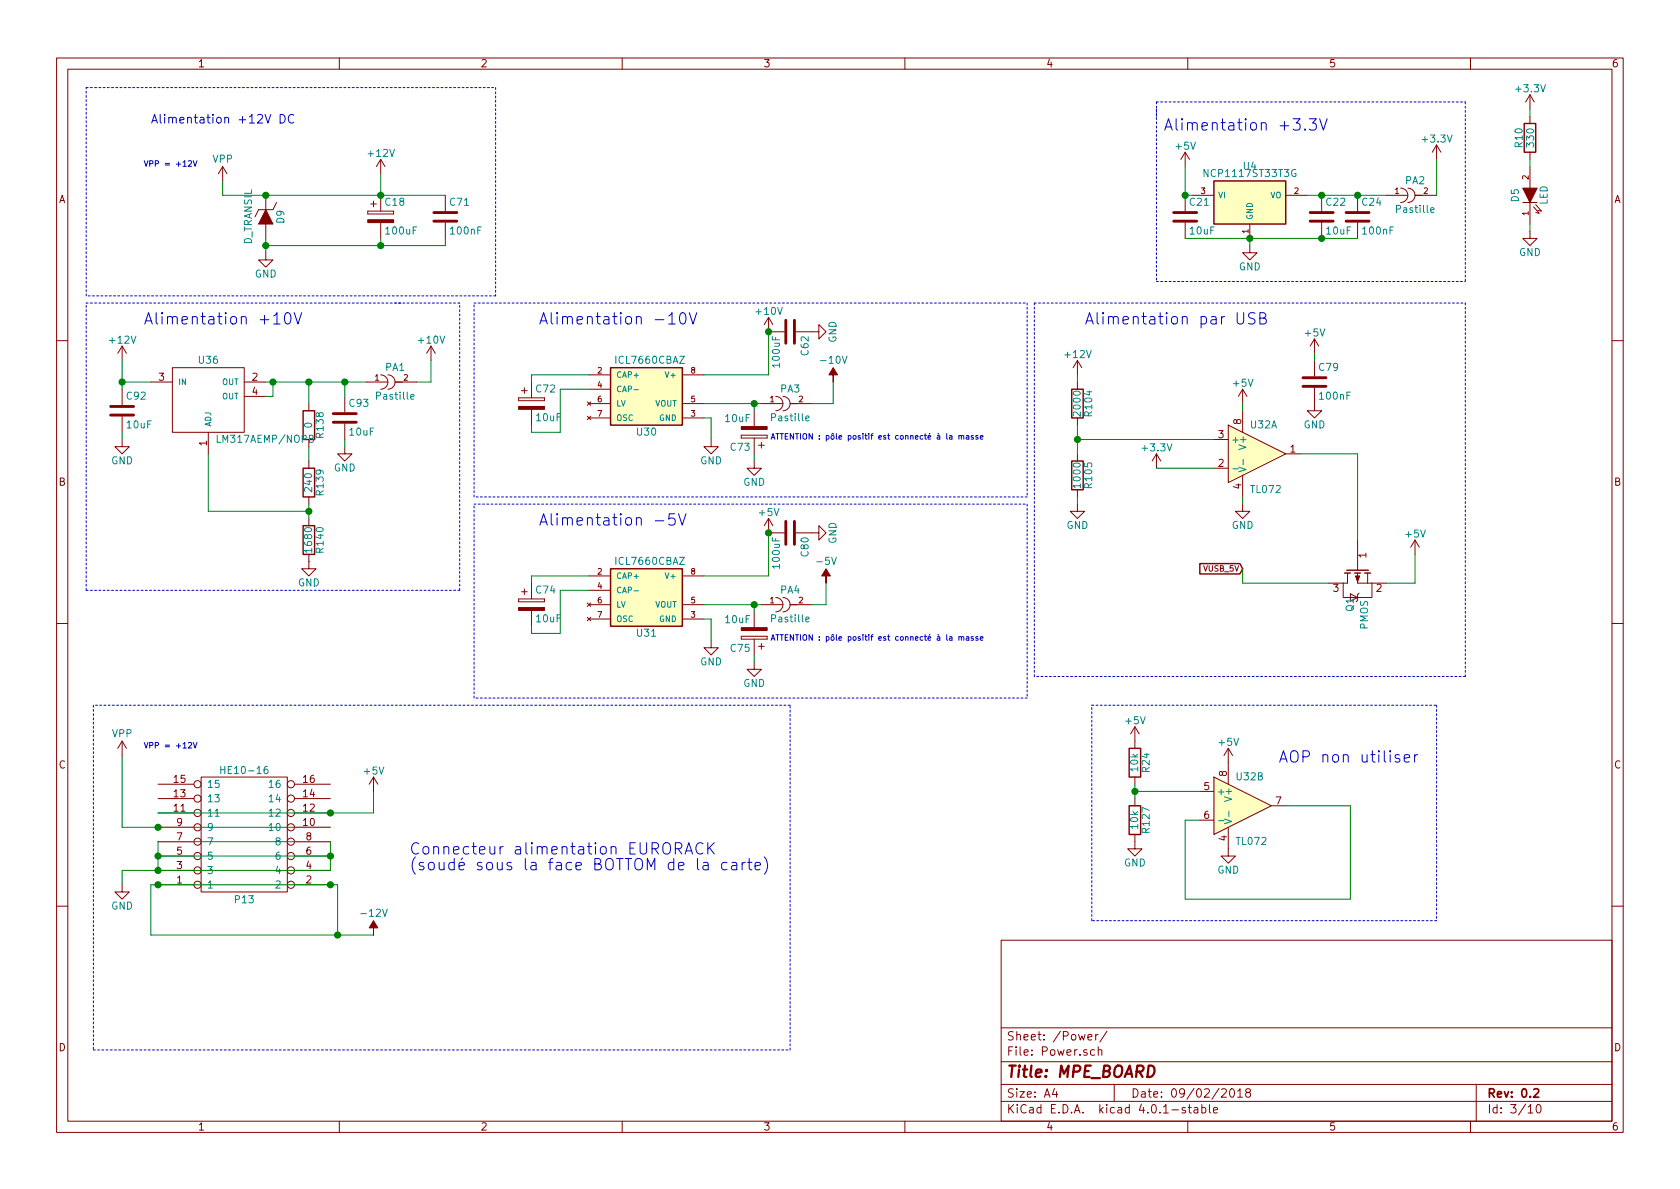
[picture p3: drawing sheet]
<svg xmlns="http://www.w3.org/2000/svg" width="297mm" height="210mm" viewBox="0 0 297 210" stroke-linecap="round" stroke-linejoin="round" font-family="sans-serif">
<g fill="none" stroke="#840000" stroke-width=".18">
<path d="M10 10.3h277v189.9h-277zM12 12.2h273v186.1h-273zM60 10.3v1.9M110 10.3v1.9M160 10.3v1.9M210 10.3v1.9M260 10.3v1.9M270.5 16.8v2.5M270.5 16.8l-.8 1.2M270.5 16.8l.8 1.2M39.4 29.5l-.8 1.2M39.4 29.5v2.5"/>
<path d="M39.4 29.5l.7 1.2M47 34.5v2.6M47 39.6v2.6M48.9 35.8l-.6 1.3h-2.6l-.6 1.2M65 37.3v.5zM65 37.8h4.6zM65 37.3h4.6zM65.5 36.1h1M66 35.6v1M67.3 28.2l-.8 1.3M67.3 28.2v2.5M67.3 34.5v2.8"/>
<path d="M67.3 39.4v2.8M67.3 28.2l.8 1.3M69.6 37.3v.5zM78.7 34.5v2.8M78.7 39.4v2.8M209.5 26.9v2.6M209.5 34.5v2.8M209.5 39.4v2.8M209.5 26.9l-.7 1.3M209.5 26.9l.8 1.3M210.8 34.5h3.8M221 39.6v2.6"/>
<path d="M227.3 34.5h3.8M233.7 34.5v2.8M233.7 39.4v2.8M240 34.5v2.8M240 39.4v2.8M245.1 34.5h3.8M247.6 33.3a1.27 1.27 0 0 1 1.3 1.2 1.27 1.27 0 0 1-1.3 1.3M248.9 33.3a1.27 1.27 0 0 1 1.3 1.2 1.27 1.27 0 0 1-1.3 1.3M250.2 34.5h3.8M254 25.6l-.8 1.3M254 25.6v2.6M254 25.6l.8 1.3"/>
<path d="M269.2 35.8h2.6M270.5 20.6v1.2M270.5 26.9v1.3M270.5 29.5v3.8M270.5 35.8v3.8M271.1 36.6l1.1 1.1-.7-.1M271.5 36.2l1 1.1-.6-.1M47 44.7v1.3h1.3l-1.3 1.2-1.3-1.2h1.3M135.9 56.1l-.8 1.3M135.9 56.1v2.6h2.8M135.9 56.1l.8 1.3M140.7 58.7h4.1v-1.3l1.2 1.3-1.2 1.2v-1.2"/>
<path d="M221 43.4v1.3h1.2l-1.2 1.3-1.3-1.3h1.3M232.4 59.9v2.6M232.4 59.9l-.8 1.3M232.4 59.9l.8 1.3M270.5 40.9v1.3h1.3l-1.3 1.2-1.3-1.2h1.3M10 60.2h2M21.6 77.7v1.3h1.3l-1.3 1.3-1.3-1.3h1.3M21.6 61.2l-.8 1.3M21.6 61.2v2.5M21.6 68.8v2.8M21.6 73.7v2.7M21.6 61.2l.8 1.3"/>
<path d="M26.7 67.6h3.8M30.5 65h12.7v11.4h-12.7zM36.8 76.4v3.9M43.2 67.6h3.8M43.2 70.1h3.8M54.6 71.4v1.2M54.6 77.7v1.3M61 79v1.3h1.2l-1.2 1.2-1.3-1.2h1.3M61 70.1v2.8M61 74.9v2.8M64.8 67.6h3.8M67.3 66.3a1.27 1.27 0 0 1 1.3 1.3 1.27 1.27 0 0 1-1.3 1.2"/>
<path d="M68.6 66.3a1.27 1.27 0 0 1 1.2 1.3 1.27 1.27 0 0 1-1.2 1.2M69.8 67.6h3.9M76.2 61.2l-.8 1.3M76.2 61.2v2.5M76.2 61.2l.8 1.3M91.7 70.4v.5zM91.7 70.9h4.6zM91.7 70.4h4.6zM92.2 69.1h1M92.7 68.6v1M94 67.6v2.8M94 72.4v2.8"/>
<path d="M96.3 70.4v.5zM103.8 71.1l.6 .6M103.8 73.6l.6 .6M104.1 66.3h3.8M104.1 73.9h3.8M104.1 68.8h3.8M104.1 71.4h3.8M104.4 71.1l-.6 .6M104.4 73.6l-.6 .6M120.6 66.3h3.9M120.6 73.9h3.9M120.6 71.4h3.9"/>
<path d="M125.7 77.7v1.3h1.3l-1.3 1.3-1.2-1.3h1.2M131.1 77h4.5zM131.1 77.5h4.5zM131.1 77v.5zM133.3 72.6v2.8M133.3 77.5v2.8M134.1 78.7h1M134.6 71.4h3.8M134.6 78.2v1M135.6 77v.5zM137.2 70.1a1.27 1.27 0 0 1 1.2 1.3 1.27 1.27 0 0 1-1.2 1.2M138.4 70.1a1.27 1.27 0 0 1 1.3 1.3 1.27 1.27 0 0 1-1.3 1.2"/>
<path d="M139.7 71.4h3.8M190.5 63.7v2.6M190.5 67.6v1.2M190.5 73.9v1.3M190.5 63.7l-.8 1.3M190.5 63.7l.8 1.3M214.6 77.7h2.6M217.2 75.2l10.1 5.1-10.1 5zM219.7 68.8v2.6M219.7 72.6v3.8M219.7 68.8l-.8 1.3M219.7 68.8l.8 1.3"/>
<path d="M232.4 68.6v4h1.3l-1.3 1.3-1.3-1.3h1.3M232.4 63.7v2.8M285 60.2h2M54.6 98v2.6h1.3l-1.3 1.2-1.3-1.2h1.3M54.6 81.5v1.3M54.6 87.9v1.2M54.6 91.7v1.3M133.3 81.5v1.3h1.3l-1.3 1.3-1.2-1.3h1.2M135.9 91.7v2.5h2.8M135.9 91.7l-.8 1.3M135.9 91.7l.8 1.3M140.7 94.2h4.1v-1.2l1.2 1.2-1.2 1.3v-1.3"/>
<path d="M190.5 89.1v1.3h1.3l-1.3 1.3-1.3-1.3h1.3M190.5 80.3v1.2M190.5 86.6v1.3M204.5 80.3l-.8 1.2M204.5 80.3v2.5M204.5 80.3l.7 1.2M214.6 82.8h2.6M219.7 89.1v1.3h1.3l-1.3 1.3-1.3-1.3h1.3M219.7 84.1v3.8M227.3 80.3h2.6M240 95.5v5.3M250.2 95.5l-.8 1.3"/>
<path d="M250.2 95.5v2.5M250.2 95.5l.8 1.3M10 110.3h2M91.7 105.9v.5zM91.7 106.4h4.6zM91.7 105.9h4.6zM92.2 104.6h1M92.7 104.1v1.1M94 103.1v2.8M94 107.9v2.8M96.3 105.9v.5zM103.8 106.6l.6 .6"/>
<path d="M103.8 109.2l.6 .6M104.1 101.8h3.8M104.1 109.5h3.8M104.1 104.4h3.8M104.1 106.9h3.8M104.4 106.6l-.6 .6M104.4 109.2l-.6 .6M120.6 101.8h3.9M120.6 109.5h3.9M120.6 106.9h3.9M125.7 113.3v1.2h1.3l-1.3 1.3-1.2-1.3h1.2M131.1 112.5h4.5z"/>
<path d="M131.1 113h4.5zM131.1 112.5v.5zM133.3 117.1v1.3h1.3l-1.3 1.2-1.2-1.2h1.2M133.3 108.2v2.8M133.3 113v2.8M134.1 114.3h1M134.6 113.8v1M134.6 106.9h3.8M135.6 112.5v.5zM137.2 105.7a1.27 1.27 0 0 1 1.2 1.2 1.27 1.27 0 0 1-1.2 1.3M138.4 105.7a1.27 1.27 0 0 1 1.3 1.2 1.27 1.27 0 0 1-1.3 1.3M139.7 106.9h3.8"/>
<path d="M237.5 103.1v2.6h1.3M238.3 101.3v1.8h-3.4M238.8 105l1.2 .7-1.2 .6zM240 101.3v1.8h5.1M240.3 104.9l-.3 .3v1l-.2 .2M241.8 101.3v1.8M242.6 103.1v2.6h-1.3M285 110.3h2M21.6 131.1v2.5M21.6 131.1l-.8 1.2M21.6 131.1l.8 1.2M27.9 138.7h6.4"/>
<path d="M35.6 137.4h15.2v20.3h-15.2zM52.1 138.7h6.3M66 137.4v2.5M66 137.4l-.7 1.3M66 137.4l.8 1.3M200.7 128.5v3.8M200.7 137.4v1.3M200.7 128.5l-.8 1.3M200.7 128.5l.7 1.3M212.1 139.9h2.5M214.6 137.4l10.2 5.1-10.2 5.1zM217.2 132.3v6.4"/>
<path d="M217.2 132.3l-.8 1.3M217.2 132.3l.7 1.3M21.6 156.5v1.2h1.3l-1.3 1.3-1.3-1.3h1.3M27.9 156.5h6.4M27.9 153.9h6.4M27.9 151.4h6.4M27.9 148.8h6.4M27.9 146.3h6.4M27.9 143.8h6.4M27.9 141.2h6.4M52.1 156.5h6.3M52.1 153.9h6.3"/>
<path d="M52.1 151.4h6.3M52.1 148.8h6.3M52.1 146.3h6.3M52.1 143.8h6.3M52.1 141.2h6.3M200.7 147.6v2.5h1.2l-1.2 1.3-1.3-1.3h1.3M200.7 141.2v1.3M212.1 145h2.5M217.2 146.3v5.1h1.2l-1.2 1.2-1.3-1.2h1.3M224.8 142.5h2.5M10 160.2h2M177 166.3h108v32h-108z"/>
<path d="M285 160.2h2M60 198.3v1.9M110 198.3v1.9M160 198.3v1.9M177 194.8h108M177 191.8h108M177 187.8h108M177 181.8h108M186.4 192.5l-.3 1h.9M186.8 193v1M192.4 183.4l.7-.1-.1-.3-.4-.1-.2 .2v.7h.6M193.5 185.7l-.4-.1-.3 .3 .1 .6 .2 .1 .4-.1"/>
<path d="M193.7 182.9v1M194.2 182.9l-.5 .3M194.2 185.7l.2-.1 .4 .1v.9M194.2 185.1v1.5M195.7 182.3l-1.2 2M197 191.8v3M209.6 195.9a.37 .37 0 0 0-.6 .1l.1 .3 .5 .1 .1 .1-.3 .3-.4-.1M210 198.3v1.9M210.1 195.8h.5M210.3 195.3v1.3l.3 .2M211.2 195.9h.5l.1 .9M211.8 196.2l-.5 .1-.2 .2 .2 .3 .5-.1"/>
<path d="M212.5 195.9l.4-.1 .3 .3-.1 .6h-.6M212.5 195.3v1.5M213.8 195.3v1.3l.2 .2M214.6 196.3l.7-.1-.1-.3-.4-.1-.2 .2v.7h.6M216 192.7l.2-.2h.4l.2 .5-.9 1h.9M217.6 192.7l.2-.2a.81 .81 0 0 1 .5 .6 .81 .81 0 0 1-.2 .8l-.2 .1a.79 .79 0 0 1-.3-1.3zM218.8 193l.5-.5v1.5M218.8 194h.9M220.5 193.2l-.3-.3 .1-.2 .2-.2 .5 .1 .1 .2-.1 .2-.6 .2a.48 .48 0 0 0-.1 .7l.2 .1 .5-.1a.48 .48 0 0 0-.2-.7M260 198.3v1.9M261 191.8v6.5M270.2 195.8l.4-.5v1.5"/>
<path d="M270.2 196.8h.8M271.8 195.5l.2-.2a.81 .81 0 0 1 .5 .6 .81 .81 0 0 1-.2 .8l-.2 .1a.79 .79 0 0 1-.3-1.3z"/>
<circle cx="34.9" cy="138.7" r=".63"/>
<circle cx="51.4" cy="138.7" r=".63"/>
<circle cx="34.9" cy="151.4" r=".63"/>
<circle cx="34.9" cy="153.9" r=".63"/>
<circle cx="34.9" cy="156.5" r=".63"/>
<circle cx="34.9" cy="148.8" r=".63"/>
<circle cx="34.9" cy="146.3" r=".63"/>
<circle cx="34.9" cy="143.8" r=".63"/>
<circle cx="34.9" cy="141.2" r=".63"/>
<circle cx="51.4" cy="156.5" r=".63"/>
<circle cx="51.4" cy="151.4" r=".63"/>
<circle cx="51.4" cy="153.9" r=".63"/>
<circle cx="51.4" cy="148.8" r=".63"/>
<circle cx="51.4" cy="146.3" r=".63"/>
<circle cx="51.4" cy="143.8" r=".63"/>
<circle cx="51.4" cy="141.2" r=".63"/>
</g>
<path d="M271.2 192.7l.2-.2h.4l.3 .5-1 1h1" fill="none" stroke="#840000" stroke-width=".3"/>
<g fill="none" stroke="#0000c2" stroke-width=".18">
<path d="M33.3 28.5l.4-.1 .2 .3-.6 .7h.6M34.2 28.4l.3 1 .3-1M49.5 20.2a.77 .77 0 0 1 .9 .8 .77 .77 0 0 1-.9 .8zM51.9 20.4a.62 .62 0 0 0-.7 0 .62 .62 0 0 0-.2 .7 .58 .58 0 0 0 .3 .6 .58 .58 0 0 0 .6-.1M230.7 22.8l.1 .1-.1 .1-.1-.1 .1-.1v.2M231.5 21h1.2l-.6 .8a.53 .53 0 0 1 .6 .3v.5l-.1 .3-.8 .1-.3-.2M233.3 21l.7 2 .6-2M48.4 57.3h1.1M50.6 55.4a.47 .47 0 0 1 .7 .3 1.04 1.04 0 0 1-.5 1.6 1.33 1.33 0 0 1-.2-1.9zM52 55.3l.7 2 .6-2M118.2 55.9l.6-.6v2M118.2 57.3h1.2"/>
<path d="M120.4 55.4a.47 .47 0 0 1 .8 .3 1.04 1.04 0 0 1-.6 1.6 1.33 1.33 0 0 1-.2-1.9zM121.9 55.3l.6 2 .7-2M218.7 55.3v1.6l.4 .4h.4l.4-.4v-1.6M221.9 55.4l-.3-.1-.6 .1a.48 .48 0 0 0-.2 .5 .48 .48 0 0 0 .3 .4l.6 .1a.49 .49 0 0 1 .2 .5 .49 .49 0 0 1-.4 .4l-.7-.1M222.8 56.3l.8-.1a.49 .49 0 0 0 .2-.5 .49 .49 0 0 0-.4-.4h-.6v2h.7a.53 .53 0 0 0 .4-.6 .53 .53 0 0 0-.5-.4M136.3 77.7l.4-1 .3 1M136.4 77.4h.5M137.2 76.7h.5M137.5 76.7v1M137.9 76.7h.6M138.2 76.7v1M138.8 77.2h.4"/>
<path d="M139.3 76.7h-.5v1h.5M140.3 76.7v1l-.6-1v1M140.6 76.7h.6M172.9 77.1l-.2-.1-.2 .2 .4 .2v.2h-.4M173.3 77.3l.5-.1v-.1l-.3-.1-.2 .2 .1 .4h.4M115.8 92.1h1.6M119.3 90.9h-1l-.1 .9 .3-.2 .7 .1 .2 .3-.1 .7-.3 .2h-.5l-.3-.2M120 90.9l.6 2 .7-2M136.3 113.2l.4-1 .3 1M136.4 112.9h.5M137.2 112.2h.5M137.5 112.2v1"/>
<path d="M137.9 112.2h.6M138.2 112.2v1M138.8 112.7h.4M139.3 112.2h-.5v1h.5M140.3 112.2v1l-.6-1v1M140.6 112.2h.6M172.9 112.6h-.2l-.2 .1 .4 .2v.3h-.4M173.3 112.9l.5-.1v-.2h-.3l-.2 .1 .1 .5h.4M33.3 131.4l.4-.1 .2 .3-.6 .7h.6M34.2 131.3l.3 1 .3-1M247.4 133.5l-.5-.1-.2 .3 .1 .3 .6 .2 .1 .2-.1 .3-.2 .1-.5-.1M248.3 134.1l1-.2-.2-.4-.5-.1-.3 .3 .1 1 .2 .1 .5-.1"/>
<path d="M250.1 133.4v1.4M250.7 133.4a.45 .45 0 0 0-.6 .4M119.4 150.1h.8a.55 .55 0 0 0 .4-.6 .55 .55 0 0 0-.4-.5h-.8v2M119.9 150.1l.6 .9M121.1 151l.7-2 .7 2M121.3 150.5h1M124.3 149.2a.8 .8 0 0 0-1 0 .8 .8 0 0 0-.3 1 .76 .76 0 0 0 .4 .7 .76 .76 0 0 0 .9-.1M124.4 152.6h.7l.1 1.2M125.1 149v2M125.2 153l-.7 .1a.39 .39 0 0 0-.3 .3 .39 .39 0 0 0 .3 .4l.7-.1M125.4 149.9l.9 1.1M126.3 149l-1.2 1.2"/>
<path d="M128.5 152.6a.68 .68 0 0 0-.8 .1l-.1 .2 .1 .7 .3 .2 .5-.1M129.4 152.6h.8l.1 1.2M130.3 153l-.7 .1a.39 .39 0 0 0-.3 .3 .39 .39 0 0 0 .3 .4l.7-.1M131.2 152.5v1.3M131.8 152.5a.45 .45 0 0 0-.6 .4M132.2 152.5h.7M132.5 151.8v1.7l.1 .2 .3 .1M133.5 153.2l1-.2-.1-.4-.6-.1-.3 .3 .1 .9 .2 .1 .6-.1M135.1 151.5a2.26 2.26 0 0 1 0 3.1"/>
</g>
<g fill="#840000" stroke="#840000" stroke-width=".18">
<path d="M65 38.9h4.6v.5h-4.6z"/>
<path d="M47 37.1l1.3 2.5h-2.6z"/>
<path d="M147.3 65l.8 1.3h-.8v1.3v-1.3h-.7z"/>
<path d="M91.7 71.9h4.6v.5h-4.6z"/>
<path d="M131.1 75.4h4.5v.5h-4.5z"/>
<path d="M91.7 107.4h4.6v.5h-4.6z"/>
<path d="M131.1 111h4.5v.5h-4.5z"/>
<path d="M146 100.6l.8 1.2h-.8v1.3v-1.3h-.7z"/>
<path d="M269.2 33.3h2.6l-1.3 2.5z"/>
<path d="M66 162.8l.8 1.3h-.8v1.2v-1.2h-.7z"/>
<path d="M239.6 101.8h.8l-.4 1.1z"/>
</g>
<g fill="#ffffc2" stroke="#ffffc2" stroke-width=".18">
<path d="M214.6 32h12.7v7.6h-12.7z"/>
<path d="M107.9 65h12.7v10.2h-12.7z"/>
<path d="M107.9 100.6h12.7v10.1h-12.7z"/>
<path d="M217.2 75.2l10.1 5.1-10.1 5z"/>
<path d="M214.6 137.4l10.2 5.1-10.2 5.1z"/>
</g>
<g fill="none" stroke="#840000" stroke-width=".25">
<path d="M214.6 32h12.7v7.6h-12.7zM269.5 21.8h2v5.1h-2zM53.6 72.6h2v5.1h-2zM107.9 65h12.7v10.2h-12.7zM189.5 68.8h2v5.1h-2zM53.6 82.8h2v5.1h-2zM53.6 93h2v5h-2zM189.5 81.5h2v5.1h-2zM212.1 99.7h7.1l.5 .9-.5 .9h-7.1zM107.9 100.6h12.7v10.1h-12.7zM237.7 101.3h1.1M238.1 100.8h3.8"/>
<path d="M239.5 101.3h1M241.3 101.3h1M199.6 132.3h2.1v5.1h-2.1zM199.6 142.5h2.1v5.1h-2.1z"/>
</g>
<g fill="none" stroke="#008484" stroke-width=".18">
<path d="M229.1 30a.59 .59 0 0 0-.7 .6 .59 .59 0 0 0 .7 .6v-.5h-.2M253 37.2l.5-.2v-.2l-.4-.1-.1 .2v.6h.5M54.7 77.5l.6-.1v-.3l-.6-.1v1.2h.5l.2-.1v-.3l-.3-.3M72.6 70.2l.6-.2v-.2l-.4-.1-.2 .2 .1 .6h.5M112.1 68.9h.8M142.5 74l.6-.1-.1-.3h-.4l-.1 .1v.6h.5M218 82.9h.9M219 82.6l1.3 .4-1.3 .4M219.8 81.2v1M112.1 104.5h.8M142.5 109.5l.6-.1-.1-.2-.4-.1-.1 .2v.6h.5M39 135.5v1.3"/>
<path d="M39 136.1h.8M47.3 135.5a.47 .47 0 0 0-.6 .6l.1 .6 .4 .1 .1-.1 .1-.5-.1-.1-.4-.1-.2 .2M215.4 145.1h1M216.5 144.8l1.3 .5-1.3 .4M217.3 143.4v1"/>
</g>
<g fill="none" stroke="#840000" stroke-width=".51">
<path d="M76.7 39.1h4.1M76.7 37.6h4.1M207.5 39.1h4.1M207.5 37.6h4.1M231.6 39.1h4.1M231.6 37.6h4.1M238 39.1h4.1M238 37.6h4.1M138.9 56.6v4.1M140.5 56.6v4.1M19.6 73.4h4M19.6 71.9h4"/>
<path d="M58.9 74.7h4.1M58.9 73.1h4.1M230.4 68.3h4M230.4 66.8h4M138.9 92.2v4.1M140.5 92.2v4.1"/>
</g>
<g fill="none" stroke="#008400" stroke-width=".18">
<path d="M270.5 19.3v1.3M39.4 32v2.5h39.3M67.3 30.7v3.8M209.5 29.5v5h1.3M231.1 34.5h14M254 28.2v6.3M270.5 28.2v1.3M270.5 39.6v1.3M47 42.2v2.5M67.3 42.2v1.2M78.7 42.2v1.2h-31.7M135.9 58.7v7.6h-11.4"/>
<path d="M209.5 42.2h30.5M221 42.2v1.2M21.6 67.6h5.1M21.6 63.7v5.1M21.6 76.4v1.3M47 67.6h17.8M48.3 67.6v2.5h-1.3M54.6 67.6v3.8M54.6 79v2.5M61 67.6v2.5M61 77.7v1.3M76.2 63.7v3.9h-2.5"/>
<path d="M104.1 66.3h-10.1v1.3M104.1 68.8h-5v7.6h-5.1v-1.2M124.5 73.9h1.2v3.8M124.5 71.4h10.1M133.3 71.4v1.2M147.3 67.6v3.8h-3.8M190.5 77.7h24.1M190.5 66.3v1.3M190.5 75.2v5.1M219.7 71.4v1.2M232.4 62.5v1.2M36.8 80.3v10.1h17.8"/>
<path d="M54.6 99.3h.1M54.6 89.1v2.6M133.3 80.3v1.2M135.9 94.2v7.6h-11.4M190.5 87.9v1.2M204.5 82.8h10.1M219.7 87.9v1.2M229.9 80.3h10.1v15.2M250.2 98v5.1h-5.1M104.1 101.8h-10.1v1.3M104.1 104.4h-5v7.6h-5.1v-1.3M124.5 109.5h1.2v3.8"/>
<path d="M124.5 106.9h10.1M133.3 106.9v1.3M133.3 115.8v1.3M146 103.1v3.8h-2.5M219.7 100.6v2.5h15.2M21.6 133.6v12.7h36.8M66 139.9v3.9h-38.1M200.7 139.9h11.4M200.7 138.7v2.5M27.9 153.9v-5.1h30.5v5.1h-36.8v2.6M27.9 151.4h30.5M227.3 142.5h11.5v16.5h-29.3v-14h2.6"/>
<path d="M59.7 165.3v-8.8h-33v8.8h39.3"/>
</g>
<g fill="#008400" stroke="#008400" stroke-width=".25">
<circle cx="67.3" cy="34.5" r=".51"/>
<circle cx="221" cy="42.2" r=".51"/>
<circle cx="233.7" cy="34.5" r=".51"/>
<circle cx="209.6" cy="34.5" r=".51"/>
<circle cx="47" cy="43.4" r=".51"/>
<circle cx="47" cy="34.5" r=".51"/>
<circle cx="67.3" cy="43.4" r=".51"/>
<circle cx="133.4" cy="71.4" r=".51"/>
<circle cx="133.4" cy="106.9" r=".51"/>
<circle cx="190.5" cy="77.7" r=".51"/>
<circle cx="21.6" cy="67.6" r=".51"/>
<circle cx="54.6" cy="90.4" r=".51"/>
<circle cx="61" cy="67.6" r=".51"/>
<circle cx="54.6" cy="67.6" r=".51"/>
<circle cx="233.7" cy="42.2" r=".51"/>
<circle cx="240" cy="34.5" r=".51"/>
<circle cx="59.7" cy="165.3" r=".51"/>
<circle cx="27.9" cy="151.4" r=".51"/>
<circle cx="27.9" cy="153.9" r=".51"/>
<circle cx="58.4" cy="151.4" r=".51"/>
<circle cx="58.4" cy="156.5" r=".51"/>
<circle cx="27.9" cy="156.5" r=".51"/>
<circle cx="27.9" cy="146.3" r=".51"/>
<circle cx="58.4" cy="143.8" r=".51"/>
<circle cx="200.7" cy="139.9" r=".51"/>
<circle cx="48.3" cy="67.6" r=".51"/>
<circle cx="135.9" cy="58.7" r=".51"/>
<circle cx="135.9" cy="94.2" r=".51"/>
</g>
<g fill="none" stroke="#0000c2" stroke-width=".18" stroke-dasharray=".3 .4">
<path d="M15.2 15.5h72.4M87.6 15.5v36.8M204.5 19.3v30.5M204.5 18h54.6M204.5 18v2.6M259.1 18v31.8M15.2 53.6h55.9M15.2 52.3v-36.8M81.3 53.6h-11.5M83.8 53.6h97.8M87.6 52.3h-72.4M181.6 53.6v34.3"/>
<path d="M182.9 53.6h76.2M204.5 49.8h54.6M259.1 53.6v66M83.8 87.9v-34.3M83.8 89.1h97.8M181.6 87.9h-97.8M181.6 89.1v34.3M15.2 104.4h66.1M15.2 104.4v-50.8M81.3 104.4v-50.8M182.9 119.6v-66M259.1 119.6h-76.2"/>
<path d="M16.5 124.7v61M83.8 123.4v-34.3M139.7 124.7h-123.2M181.6 123.4h-97.8M193 124.7h61M254 124.7v38.1M193 162.8v-38.1M254 162.8h-61M16.5 185.7h123.2M139.7 185.7v-61"/>
</g>
<g font-size="2.8" fill="#0000c2">
<text x="205.7" y="23.1">Alimentation +3.3V</text>
<text x="25.4" y="57.4">Alimentation +10V</text>
<text x="95.2" y="57.4">Alimentation -10V</text>
<text x="191.8" y="57.4">Alimentation par USB</text>
<text x="95.2" y="93">Alimentation -5V</text>
<text x="226.1" y="134.9">AOP non utiliser</text>
<text x="72.4" y="151.1">Connecteur alimentation EURORACK</text>
<text x="72.4" y="153.9">(soudé sous la face BOTTOM de la carte)</text>
</g>
<text font-size="2.8" fill="#840000" x="178" y="190.5">Title: MPE_BOARD</text>
<text font-size="2.1" fill="#0000c2" x="26.7" y="21.8">Alimentation +12V DC</text>
<g font-size="2.1" fill="#840000">
<text x="178" y="184">Sheet: /Power/</text>
<text x="178" y="186.7">File: Power.sch</text>
<text x="178" y="196.9">KiCad E.D.A. kicad 4.0.1-stable</text>
<text x="178" y="194.1">Size: A4</text>
<text x="200" y="194.1">Date: 09/02/2018</text>
<text x="263" y="194.1">Rev: 0.2</text>
<text x="263" y="196.9">Id: 3/10</text>
</g>
<g font-size="1.8" fill="#840000">
<text x="35" y="11.9">1</text>
<text x="85" y="11.9">2</text>
<text x="135" y="11.9">3</text>
<text x="185" y="11.9">4</text>
<text x="235" y="11.9">5</text>
<text x="285" y="11.9">6</text>
<text x="10.4" y="35.9">A</text>
<text x="285.4" y="35.9">A</text>
<text x="28.1" y="67.3">3</text>
<text x="44.6" y="67.3">2</text>
<text x="44.6" y="69.8">4</text>
<text x="215.4" y="77.5">3</text>
<text x="219.5" y="75" transform="rotate(-90 219.5 75)">8</text>
<text x="36.6" y="78.8" transform="rotate(-90 36.6 78.8)">1</text>
<text x="215.4" y="82.5">2</text>
<text x="228.1" y="80">1</text>
<text x="10.4" y="85.9">B</text>
<text x="219.5" y="86.5" transform="rotate(-90 219.5 86.5)">4</text>
<text x="285.4" y="85.9">B</text>
<text x="241.6" y="98.6" transform="rotate(-90 241.6 98.6)">1</text>
<text x="235.7" y="104.6">3</text>
<text x="243.4" y="104.6">2</text>
<text x="10.4" y="135.9">C</text>
<text x="216.9" y="137.3" transform="rotate(-90 216.9 137.3)">8</text>
<text x="285.4" y="135.9">C</text>
<text x="30.8" y="143.5">11</text>
<text x="30.8" y="141">13</text>
<text x="30.8" y="138.4">15</text>
<text x="53.6" y="143.5">12</text>
<text x="53.6" y="141">14</text>
<text x="53.6" y="138.4">16</text>
<text x="212.9" y="139.7">5</text>
<text x="225.6" y="142.2">7</text>
<text x="31.3" y="148.6">7</text>
<text x="31.3" y="146">9</text>
<text x="53.6" y="146">10</text>
<text x="54.1" y="148.6">8</text>
<text x="212.9" y="144.8">6</text>
<text x="216.9" y="148.7" transform="rotate(-90 216.9 148.7)">4</text>
<text x="31.3" y="153.7">3</text>
<text x="31.3" y="151.1">5</text>
<text x="54.1" y="153.7">4</text>
<text x="54.1" y="151.1">6</text>
<text x="31.3" y="156.2">1</text>
<text x="54.1" y="156.2">2</text>
<text x="10.4" y="185.9">D</text>
<text x="285.4" y="185.9">D</text>
<text x="35" y="199.9">1</text>
<text x="85" y="199.9">2</text>
<text x="135" y="199.9">3</text>
<text x="185" y="199.9">4</text>
<text x="235" y="199.9">5</text>
<text x="285" y="199.9">6</text>
</g>
<g font-size="1.8" fill="#008484">
<text x="268.2" y="16.3">+3.3V</text>
<text x="37.6" y="28.7">VPP</text>
<text x="65.2" y="27.7">+12V</text>
<text x="207.9" y="26.5">+5V</text>
<text x="251.7" y="25.2">+3.3V</text>
<text x="269.2" y="26" transform="rotate(-90 269.2 26)">R10</text>
<text x="271.2" y="25.9" transform="rotate(-90 271.2 25.9)">330</text>
<text x="213.3" y="31.3">NCP1117ST33T3G</text>
<text x="219.9" y="30">U4</text>
<text x="248.5" y="32.6">PA2</text>
<text x="268.5" y="35.7" transform="rotate(-90 268.5 35.7)">D5</text>
<text x="50.2" y="39.5" transform="rotate(-90 50.2 39.5)">D9</text>
<text x="68.2" y="36.4">C18</text>
<text x="68.4" y="41.4">100uF</text>
<text x="79.6" y="36.4">C71</text>
<text x="79.8" y="41.4">100nF</text>
<text x="210.4" y="36.4">C21</text>
<text x="210.5" y="41.4">10uF</text>
<text x="234.5" y="36.4">C22</text>
<text x="234.6" y="41.4">10uF</text>
<text x="240.9" y="36.4">C24</text>
<text x="241.1" y="41.4">100nF</text>
<text x="247.1" y="37.6">Pastille</text>
<text x="273.6" y="36.3" transform="rotate(-90 273.6 36.3)">LED</text>
<text x="44.5" y="43.3" transform="rotate(-90 44.5 43.3)">D_TRANSIL</text>
<text x="219" y="47.8">GND</text>
<text x="268.6" y="45.3">GND</text>
<text x="45" y="49.1">GND</text>
<text x="133.8" y="55.7">+10V</text>
<text x="230.8" y="59.5">+5V</text>
<text x="19.5" y="60.8">+12V</text>
<text x="35.2" y="64.3">U36</text>
<text x="68.1" y="65.6">PA1</text>
<text x="74.1" y="60.8">+10V</text>
<text x="109" y="64.3">ICL7660CBAZ</text>
<text x="137.9" y="64.8" transform="rotate(-90 137.9 64.8)">100uF</text>
<text x="143" y="62.8" transform="rotate(-90 143 62.8)">C62</text>
<text x="145.5" y="64.3">-10V</text>
<text x="147.9" y="60.6" transform="rotate(-90 147.9 60.6)">GND</text>
<text x="188.4" y="63.3">+12V</text>
<text x="233.3" y="65.6">C79</text>
<text x="22.5" y="70.7">C92</text>
<text x="61.8" y="71.9">C93</text>
<text x="66.8" y="70.7">Pastille</text>
<text x="94.8" y="69.4">C72</text>
<text x="138" y="69.4">PA3</text>
<text x="218.1" y="68.4">+5V</text>
<text x="233.5" y="70.7">100nF</text>
<text x="22.5" y="75.7">10uF</text>
<text x="55.2" y="75.7" transform="rotate(-90 55.2 75.7)">0</text>
<text x="57.2" y="77.3" transform="rotate(-90 57.2 77.3)">R138</text>
<text x="61.9" y="77">10uF</text>
<text x="94.9" y="74.5">10uF</text>
<text x="112.7" y="77">U30</text>
<text x="128.3" y="74.6">10uF</text>
<text x="136.6" y="74.5">Pastille</text>
<text x="191.1" y="73.3" transform="rotate(-90 191.1 73.3)">2000</text>
<text x="193.1" y="73.5" transform="rotate(-90 193.1 73.5)">R104</text>
<text x="221.1" y="75.7">U32A</text>
<text x="230.5" y="75.7">GND</text>
<text x="19.6" y="82.1">GND</text>
<text x="38.8" y="78.3">LM317AEMP/NOPB</text>
<text x="59" y="83.4">GND</text>
<text x="123.8" y="82.1">GND</text>
<text x="129.2" y="79.7">C73</text>
<text x="202.1" y="79.8">+3.3V</text>
<text x="217.7" y="78.4">+</text>
<text x="220.3" y="79.2" transform="rotate(-90 220.3 79.2)">V+</text>
<text x="55.2" y="86.8" transform="rotate(-90 55.2 86.8)">240</text>
<text x="57.2" y="87.4" transform="rotate(-90 57.2 87.4)">R139</text>
<text x="131.4" y="85.9">GND</text>
<text x="191.1" y="86" transform="rotate(-90 191.1 86)">1000</text>
<text x="193.1" y="86.2" transform="rotate(-90 193.1 86.2)">R105</text>
<text x="221.3" y="87.2">TL072</text>
<text x="134.3" y="91.2">+5V</text>
<text x="188.5" y="93.5">GND</text>
<text x="217.8" y="93.5">GND</text>
<text x="248.6" y="95">+5V</text>
<text x="55.2" y="97.5" transform="rotate(-90 55.2 97.5)">1680</text>
<text x="57.2" y="97.6" transform="rotate(-90 57.2 97.6)">R140</text>
<text x="109" y="99.9">ICL7660CBAZ</text>
<text x="137.9" y="100.3" transform="rotate(-90 137.9 100.3)">100uF</text>
<text x="143" y="98.3" transform="rotate(-90 143 98.3)">C80</text>
<text x="144.7" y="99.9">-5V</text>
<text x="147.9" y="96.2" transform="rotate(-90 147.9 96.2)">GND</text>
<text x="52.7" y="103.7">GND</text>
<text x="94.8" y="104.9">C74</text>
<text x="138" y="104.9">PA4</text>
<text x="94.9" y="110">10uF</text>
<text x="112.7" y="112.6">U31</text>
<text x="128.3" y="110.2">10uF</text>
<text x="136.6" y="110">Pastille</text>
<text x="239.3" y="108.1" transform="rotate(-90 239.3 108.1)">Q1</text>
<text x="241.9" y="111.3" transform="rotate(-90 241.9 111.3)">PMOS</text>
<text x="123.8" y="117.6">GND</text>
<text x="129.2" y="115.3">C75</text>
<text x="131.4" y="121.5">GND</text>
<text x="19.8" y="130.3">VPP</text>
<text x="199.1" y="128.1">+5V</text>
<text x="215.6" y="131.9">+5V</text>
<text x="39.7" y="136.8">HE10-16</text>
<text x="64.4" y="137">+5V</text>
<text x="201.2" y="136.3" transform="rotate(-90 201.2 136.3)">10k</text>
<text x="203.3" y="136.5" transform="rotate(-90 203.3 136.5)">R24</text>
<text x="218.7" y="138">U32B</text>
<text x="36.6" y="141.9">13</text>
<text x="36.6" y="139.3">15</text>
<text x="47.8" y="141.9">14</text>
<text x="47.8" y="139.3">16</text>
<text x="215.1" y="140.6">+</text>
<text x="217.8" y="141.4" transform="rotate(-90 217.8 141.4)">V+</text>
<text x="36.6" y="149.5">7</text>
<text x="36.6" y="146.9">9</text>
<text x="36.6" y="144.4">11</text>
<text x="47.8" y="146.9">10</text>
<text x="47.8" y="144.4">12</text>
<text x="48.8" y="149.5">8</text>
<text x="201.2" y="146.5" transform="rotate(-90 201.2 146.5)">10k</text>
<text x="203.3" y="147.1" transform="rotate(-90 203.3 147.1)">R127</text>
<text x="218.7" y="149.4">TL072</text>
<text x="36.6" y="154.6">3</text>
<text x="36.6" y="152">5</text>
<text x="48.8" y="154.6">4</text>
<text x="48.8" y="152">6</text>
<text x="198.7" y="153.2">GND</text>
<text x="215.2" y="154.5">GND</text>
<text x="19.6" y="160.8">GND</text>
<text x="36.6" y="157.1">1</text>
<text x="41.6" y="159.7">P13</text>
<text x="48.8" y="157.1">2</text>
<text x="64.2" y="162.1">-12V</text>
</g>
<g font-size="1.4" fill="#0000c2">
<text x="25.4" y="29.5">VPP = +12V</text>
<text x="141.3" y="77.7">ATTENTION : pôle positif est connecté à la masse</text>
<text x="141.3" y="113.3">ATTENTION : pôle positif est connecté à la masse</text>
<text x="25.4" y="132.3">VPP = +12V</text>
</g>
<g font-size="1.4" fill="#840000">
<text x="212.3" y="34.3">3</text>
<text x="228.9" y="34.3">2</text>
<text x="246.6" y="34.3">1</text>
<text x="251.7" y="34.3">2</text>
<text x="270.3" y="31.7" transform="rotate(-90 270.3 31.7)">2</text>
<text x="220.7" y="41.3" transform="rotate(-90 220.7 41.3)">1</text>
<text x="270.3" y="38.1" transform="rotate(-90 270.3 38.1)">1</text>
<text x="66.3" y="67.3">1</text>
<text x="71.4" y="67.3">2</text>
<text x="105.7" y="66">2</text>
<text x="105.7" y="68.6">4</text>
<text x="105.7" y="71.1">6</text>
<text x="122.2" y="71.1">5</text>
<text x="122.2" y="66">8</text>
<text x="136.1" y="71.1">1</text>
<text x="141.2" y="71.1">2</text>
<text x="105.7" y="73.7">7</text>
<text x="122.2" y="73.7">3</text>
<text x="105.7" y="101.6">2</text>
<text x="122.2" y="101.6">8</text>
<text x="212.8" y="101.1">VUSB_5V</text>
<text x="105.7" y="104.1">4</text>
<text x="105.7" y="106.7">6</text>
<text x="122.2" y="106.7">5</text>
<text x="136.1" y="106.7">1</text>
<text x="141.2" y="106.7">2</text>
<text x="105.7" y="109.2">7</text>
<text x="122.2" y="109.2">3</text>
</g>
<g font-size="1.4" fill="#008484">
<text x="215.4" y="35">VI</text>
<text x="224.5" y="35">VO</text>
<text x="221.5" y="38.9" transform="rotate(-90 221.5 38.9)">GND</text>
<text x="31.5" y="68.1">IN</text>
<text x="39.2" y="68.1">OUT</text>
<text x="39.2" y="70.6">OUT</text>
<text x="109" y="66.8">CAP+</text>
<text x="109" y="69.3">CAP-</text>
<text x="109" y="71.9">LV</text>
<text x="115.7" y="71.9">VOUT</text>
<text x="117.9" y="66.8">V+</text>
<text x="37.3" y="75.4" transform="rotate(-90 37.3 75.4)">ADJ</text>
<text x="109" y="74.4">OSC</text>
<text x="116.5" y="74.4">GND</text>
<text x="109" y="102.4">CAP+</text>
<text x="109" y="104.9">CAP-</text>
<text x="109" y="107.4">LV</text>
<text x="115.7" y="107.4">VOUT</text>
<text x="117.9" y="102.4">V+</text>
<text x="109" y="110">OSC</text>
<text x="116.5" y="110">GND</text>
</g>
</svg>
